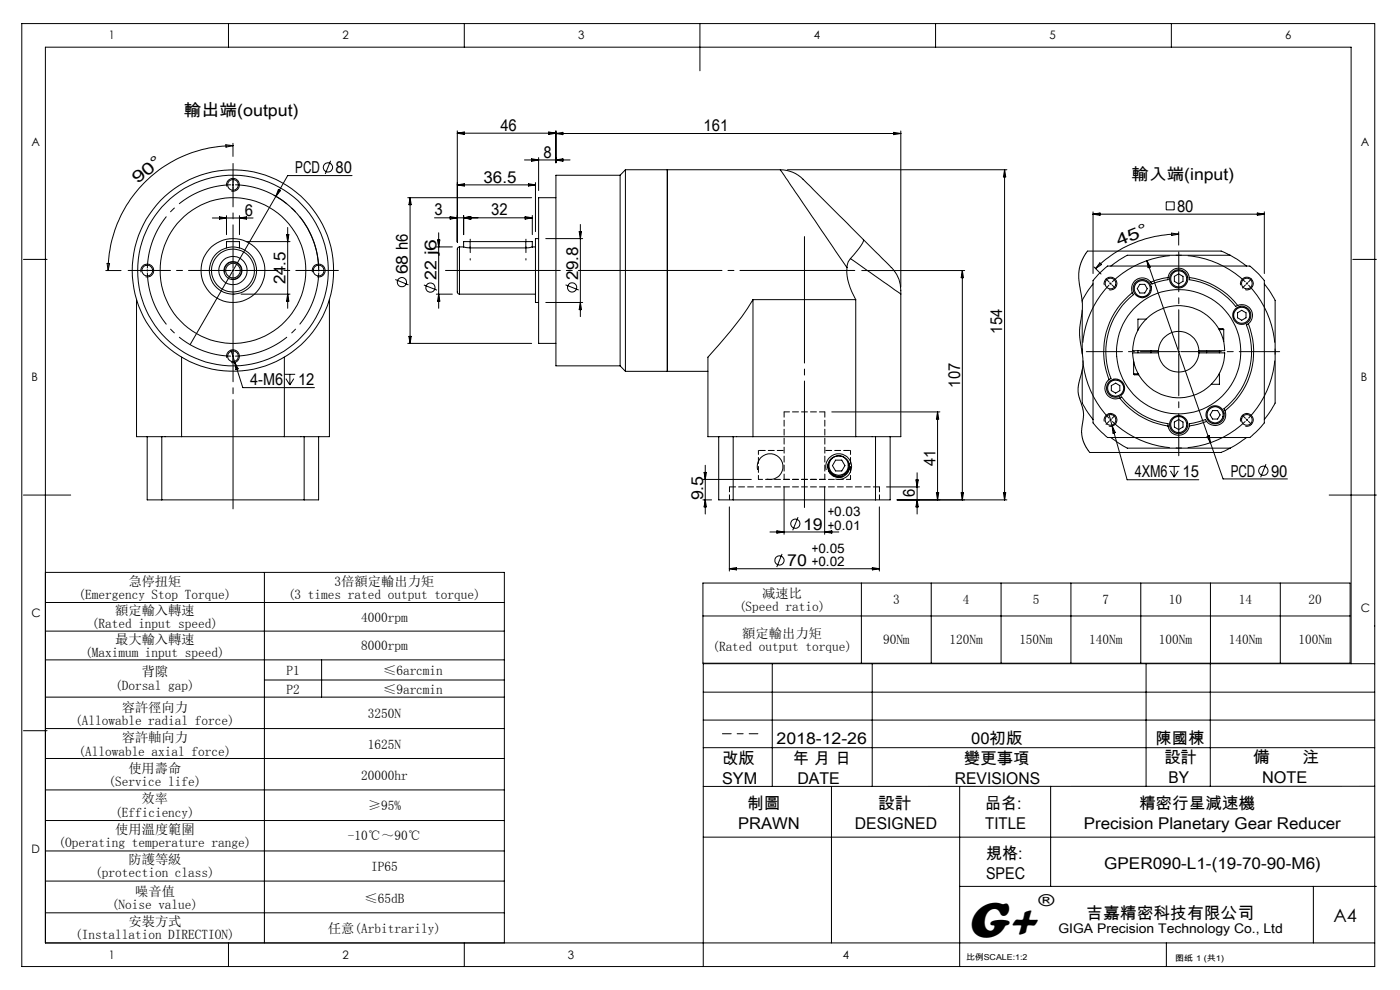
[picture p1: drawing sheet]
<svg xmlns="http://www.w3.org/2000/svg" width="297mm" height="210mm" viewBox="0 0 297 210" stroke-linecap="round" stroke-linejoin="round" font-family="sans-serif">
<g fill="none" stroke="#000" stroke-width=".21">
<path d="M4.6 5h287v200h-287zM48.5 5v5M98.5 5v5M148.5 5v10M198.5 5v5M248.5 5v5M47.9 30.7l1.5 .2-1.5 .3zM48.1 39.6a1.35 1.35 0 0 1 1.2-1.7 1.35 1.35 0 0 1 1.5 1.4 1.35 1.35 0 0 1-1.7 1.2M49.2 39.2h.4M49.4 30.9a26.6 26.6 0 0 0-26.5 26.5M49.4 30.4v2.8M49.4 39v.4"/>
<path d="M70.1 34.1l-1.1 2.8M74.7 37.2h-13.7l-2.5 4.5M97 28.2l1.5-.2v.5zM97 39.2l1.5-.2v.5zM97 27.8v23.6M97 39.2h16.6M97 28.2h20.9M111.3 33.9h9.6M112.1 39l1.5 .2-1.5 .3zM112.8 33.7l1.5 .2-1.5 .3zM113.6 38.7v10.4M114.3 33.4v7"/>
<path d="M116.4 28l1.5 .2-1.5 .3zM117.9 27.8v6.7M117.9 33.9l1.5-.2v.5zM117.9 28.3l1.5-.2v.5zM117.9 28.3h73.2M131.6 37.2v40.4M131.6 37.2h-13.7v40.4h13.7M132.7 36v42.8M132.7 36h32.9M132.7 36l-1.1 1.2M141.6 36v42.8zM165.6 36a8.5 8.5 0 0 1 6.1 3.3l11.5 11.5"/>
<path d="M165.6 36l14.1 20.8M167 36h46.6M189.6 28.1l1.5 .2-1.5 .3zM191.1 27.8v33.1M213.1 36v70M213.1 36l.3 1.5h-.5zM5 55h5M22.4 57.4h3.3M22.7 55.9h.5l-.3 1.5zM29.9 57.7a1.36 1.36 0 0 1 1.2-1.7 1.36 1.36 0 0 1 1.5 1.5 1.36 1.36 0 0 1-1.7 1.2M45 46.2h8.7M46.6 46l1.4 .2-1.4 .3z"/>
<path d="M47.7 57.8a1.81 1.81 0 0 1 1.6-2.2 1.81 1.81 0 0 1 1.9 1.9 1.81 1.81 0 0 1-2.2 1.7M48 45.7v4.1M48 52.6v-1.3h2.8v1.3M50.8 45.7v4.1M50.8 46.2l1.5-.2v.5zM52.3 51.3h9.2M58.1 41.4a18.1 18.1 0 0 1 9.5 15.8M58.5 41.7l-18.2 31.4M59.1 40.2l.4 .3-1 1.2zM60.8 49.8h.5l-.3 1.5zM61 48.3v17.1M66.3 57.7a1.36 1.36 0 0 1 1.2-1.7 1.36 1.36 0 0 1 1.5 1.5 1.36 1.36 0 0 1-1.8 1.2"/>
<path d="M83.9 59.3l2.7 1.1M86.5 41.9h26.3M87 41.9v30.9M87 41.9l.2 1.5h-.5zM92.2 46.2h20.7M92.6 52.4h3.4M92.8 50.9h.5l-.2 1.5zM93.1 49.4v16M95.5 46l1.5 .2-1.5 .3zM97.5 52.4l-.5 .4v9.2l.5 .4M97.5 52.4v10M98.4 45.7v4.1"/>
<path d="M98.4 46.2l1.5-.2v.5zM98.4 52.4l1.3 .2M99.7 51.3h-1.3v1.1h-.9M99.7 51.3h11.8M99.7 52.6h11.8M99.7 51.3v1.3M111.4 46l1.5 .2-1.5 .3zM111.5 51.3h1.4v1.1M111.5 51.3v1.3M112.9 52.4l-1.4 .2M112.9 45.7v4.1M112.9 52.4h.7"/>
<path d="M114.3 50.6h-.7v13.6h.7M115.8 50.6h7.8M117.9 41.9h-3.6v30.9h3.6M122.9 49.1h.5l-.3 1.5zM123.1 47.6v19.6M179.7 56.8a11.5 11.5 0 0 0 1.8 6.8M180.4 54.8a3.2 3.2 0 0 0-.7 2M180.4 54.8l10.7 7.6M182.8 57.4h21.8M183.2 50.8l2.5 2.6a33 33 0 0 1 4.5 4.8l.5 1.1 .4 2.3v31h-2.3M183.2 50.8a3.8 3.8 0 0 1-1.4 2.5l-1.4 1.5M204.2 57.4v48.6"/>
<path d="M204.2 57.4l.2 1.5h-.5zM231.9 44.9v13.1M231.9 45.4h36.3M231.9 45.4l1.5-.2v.5zM232.1 56.6l1.5 1.5M233.3 55.8l.4 .3-1.3 .9zM233.3 57.9l1.7-1.5h30.1l2.1 1.9 1 1.2v30.2l-1.8 2-1.3 1.1h-30.1l-2.1-1.9-1-1.2v-30.2zM235.4 60l.2 .1M235.8 60l-.2 .1M243.3 55.3l13.5 38.6M243.3 55.3l.8 1.3-.5 .2zM244.1 59.9a2.27 2.27 0 0 0-2.9-.7 2.27 2.27 0 0 0-1 2.9"/>
<path d="M247.4 42.8h1.7v1.7h-1.7zM247.8 58.9a2.28 2.28 0 0 1 2.2-2 2.28 2.28 0 0 1 2.3 2M247.8 58.9l-2.3 .5-1.4 .5M247.8 58.9v.4l-2.2 .5-1.2 .4-.3-.3M248.5 49.5l1.5 .2-1.4 .2zM249.1 58.6l.9-.5 1 .5v1.1l-1 .5-.9-.5zM250 49.7a25 25 0 0 0-17.6 7.3M250 49.2v2.8M252.3 58.9a15.8 15.8 0 0 1 10.3 5.9M252.3 58.9v.3a16.6 16.6 0 0 1 9.9 5.8l.4-.2M260.9 54.1l1.4 .8 2.1 1.5M260.9 54.1h-21.8l-3.4 2.3"/>
<path d="M260.9 54.1l-1.8-.8h-28.4l-1.2 1.9-.4 1.2-.3 1.4 .2 2.3 .6 4.2v1.8l-.6 3.7v1.5l.7 4.3 .1 1.6-.2 1.4-.9 3.6 .1 1.5 .9 2.9 .2 1.1-.5 3.6 .2 1.4 .4 1.3 1.2 2h27.9l1.8-.9M266.7 45.2l1.5 .2-1.5 .3zM268.2 44.9v13.1M287 55h5M29 63.6v29h2.2M38.5 75.8v16.8M48.1 75.9a1.36 1.36 0 0 1 1.3-1.7 1.36 1.36 0 0 1 1.4 1.5 1.36 1.36 0 0 1-1.7 1.2M49 74.3l2.5 7.9h15.2M49.4 62.4h.3M49.8 76.9l.7 1.3-.5 .2zM51.2 62.4h10.3M60.3 75.8v16.8"/>
<path d="M60.4 79.4h2.2M61 62.4l.3 1.5h-.5zM61.5 79.4v2.3M69.9 63.6v29h-2.3M86.5 72.8h26.3M86.7 71.4h.5l-.2 1.4zM89.9 60.5l2.8 1.1M92.6 62.4h3.4M93.1 62.4l.2 1.5h-.5zM97.5 62.4h16.1M115.8 64.2h7.8M120 60.4l2.8 1.1"/>
<path d="M123.1 64.2l.3 1.5h-.5zM131.6 77.6l1.1 1.2M132.7 78.8h17.5M159.7 63.6a82.9 82.9 0 0 1-9.5 12.2v16.8h2.3M159.7 63.6h21.8M159.7 63.6v29M181.5 63.6v29M229.6 78.4v7.1l.8 1.4 1.5 2.1M229.6 65.8v9.2M231.9 60.2l-2.1 3-.2 .5v.4M234.3 60.5a1.35 1.35 0 0 1 1.2-1.7 1.35 1.35 0 0 1 1.4 1.5 1.35 1.35 0 0 1-1.7 1.1M235.6 60.1l-.2 .2"/>
<path d="M235.6 60.1l.2 .2M240.2 62.1a15.9 15.9 0 0 0-4.9 18.4M240.2 62.1l.3 .4a15.6 15.6 0 0 0-4.9 17.8l-.3 .2M240.5 79.3l.1 .2h1M240.5 79.3h1M240.5 76.8v2.5M241.4 74.4v.5M241.8 60.3h1.1l.5 .9-.5 1h-1.1l-.5-1zM243.1 67.7h-1.7v2.4M244.2 74.4v.5M245.7 74.9a4.3 4.3 0 0 0 4.3 4 4.3 4.3 0 0 0 4.4-4M245.7 74.9h-5.4a9.8 9.8 0 0 0 9.7 9.5 9.8 9.8 0 0 0 9.8-9.5h-5.4"/>
<path d="M245.7 74.4h-5.4a9.8 9.8 0 0 1 9.7-9.6 9.8 9.8 0 0 1 9.8 9.6h-5.4M245.7 74.4a4.3 4.3 0 0 1 4.3-4.1 4.3 4.3 0 0 1 4.4 4.1M245.7 74.4v.5M254.4 74.4v.5M256 74.4v.5M258.5 69.7h1l.1 .2M258.6 69.9h1M258.7 79.2v2.3h-1.7M258.7 74.4v.5M259.6 69.9v2.5M262.5 66.3l.9-.5 .9 .5v1.1l-.9 .5-.9-.5zM262.6 64.8a2.26 2.26 0 0 1 2.8 .9 2.26 2.26 0 0 1-.6 3"/>
<path d="M263.2 60.5a1.35 1.35 0 0 1 1.2-1.7 1.35 1.35 0 0 1 1.5 1.5 1.35 1.35 0 0 1-1.7 1.1M264.8 68.7a15.9 15.9 0 0 1-4.9 18.4M264.8 68.7l-.3 .2a15.8 15.8 0 0 1-4.8 17.9l.2 .3M268.2 60.2l2.3 3.5v21.8l-.8 1.4-1.5 2.1M31.2 92.6v13.4h3.1M31.2 92.6h3.1M34.3 92.6h4.2M34.3 92.6v13.4M38.5 92.6h21.8M60.3 92.6h4.2M60.6 80.3l.9 1.4M62.3 80.3l-.8 1.4"/>
<path d="M64.5 92.6h3.1M64.5 92.6v13.4M67.6 92.6v13.4h-3.1M149.6 98.7v10.3M152.5 92.6h3M152.5 92.6v13.4h3M155.5 92.6h4.2M155.5 92.6v13.4M159.7 92.6h21.8M160.7 99.7a2.73 2.73 0 0 1 2.4-3.4 2.73 2.73 0 0 1 3 2.9 2.73 2.73 0 0 1-3.4 2.4M175.3 99.7a2.73 2.73 0 0 1 2.4-3.4 2.73 2.73 0 0 1 3 3 2.73 2.73 0 0 1-3.5 2.3M175.7 98.4a2.27 2.27 0 0 0 2.2 2.6 2.27 2.27 0 0 0 2.3-2.6"/>
<path d="M175.8 99.8a2.77 2.77 0 0 0 3 1.3M176.5 87.4h22.9M177.3 97.6h1.3l.6 1.2-.6 1.1h-1.3l-.7-1.1zM180.2 98.5h.1M180.2 99.1v.4M181.5 92.6h4.2M185.7 92.6h3.1M185.7 92.6v13.4M188.8 92.6v13.4h-3.1M198.9 87.4v18.6M198.9 87.4l.2 1.5h-.5zM234.3 89.4a1.35 1.35 0 0 1 1.2-1.7 1.35 1.35 0 0 1 1.4 1.5 1.35 1.35 0 0 1-1.7 1.2"/>
<path d="M235.2 87.8l.7 2.6M235.3 80.5a2.28 2.28 0 0 0-.6 3 2.28 2.28 0 0 0 2.8 .9M235.7 92.8l3.4 2.3h21.8M235.8 81.8l.9-.5 .9 .5v1.1l-.9 .5-.9-.5zM235.9 90.4l3.2 11.4h15.2M235.9 90.4l.7 1.3-.5 .2zM237.5 84.4a16 16 0 0 0 10.3 6M237.5 84.4l.4-.2a15.5 15.5 0 0 0 9.9 5.7v.5M247.8 90.4a2.28 2.28 0 0 0 2.2 1.9 2.28 2.28 0 0 0 2.3-1.9M248 98.9h2.2M248.3 99.9l.8 1.3M249.1 98.9v2.3"/>
<path d="M249.1 89.5l.9-.5 1 .5v1.1l-1 .5-.9-.5zM249.9 99.9l-.8 1.3M256 89.4l-1.8 .6-1.9 .4M256 89.4l-.3-.4-3.4 .9v.5M256.1 92.6l.4-.2 .3 1.5zM256.8 93.9l2.7 7.7h13.6M257.2 87.1h1.1l.5 .9-.5 .9h-1.1l-.5-.9zM259.9 87.1a2.28 2.28 0 0 1-1 2.9 2.28 2.28 0 0 1-2.9-.6M263.2 89.4a1.35 1.35 0 0 1 1.2-1.7 1.35 1.35 0 0 1 1.5 1.5 1.35 1.35 0 0 1-1.7 1.2M264.4 92.8l-3.5 2.3M268.6 98.5l-1.2 2.7M5 105h10"/>
<path d="M34.3 106h30.2M149.1 106h1.9M149.1 101.7h10.3M149.4 100.2h.5l-.3 1.5zM149.6 106l.3 1.5h-.5zM154.7 107.5v13.6M155.5 106h30.2M163.3 112.8h14.6M164.8 112.6l1.5 .2-1.5 .3zM165.9 117.5l-1.1 2.8M166.3 103.2v10.1M169.3 109.7l-1.1 2.8"/>
<path d="M174.9 103.2v10.1M174.9 112.8l1.6-.2v.5zM186.5 107.5v13.6M188.1 103.3h7M190.3 106h23.3M194.3 101.8h.5l-.2 1.5zM194.6 100.3v8.7M194.6 106l.2 1.5h-.5zM198.6 104.5h.5l-.2 1.5zM203.9 104.5h.5l-.2 1.5zM212.9 104.5h.5l-.3 1.5zM282 105h10"/>
<path d="M9.6 127.8h97.4M9.6 133.9h97.4M9.6 140h97.4M9.6 121.4h97.4v78.6M56.1 121.4v78.6M68.2 140v7.9M149.1 123.7h137.3v17h-137.3zM149.1 130.7h137.3M154.7 120.6h31.8M154.7 120.6l1.5-.2v.5zM182.7 123.7v17M185.1 120.4l1.4 .2-1.4 .3z"/>
<path d="M197.6 123.7v17M212.4 123.7v17M227.2 123.7v17M242 123.7v17M256.8 123.7v17M271.6 123.7v17M5 155h5M9.6 147.9h97.4M9.6 154.5h97.4M56.1 144.2h50.9M149.2 152.7h142.4M149.2 146.8h142.4"/>
<path d="M149.2 158.6h142.4M163.8 140.8v26M185 140.8v26M243.1 140.8v26M256.8 140.8v26M286.6 140.8v-130.8h-277v190h282M291.6 140.8h-142.4v64.2M9.6 160.9h97.4M9.6 167.6h97.4M9.6 174.1h97.4M149.2 177.6h142.4M176.4 166.8v33.2"/>
<path d="M203.6 166.8v38.2M222.9 166.8v21.2M291.6 166.8h-142.4M9.6 180.5h97.4M9.6 186.9h97.4M9.6 193.6h97.4M203.6 188h88.4M278.6 188v12M48.5 200v5M98.5 200v5M247.4 200v5"/>
<circle cx="49.4" cy="39.2" r="1.13"/>
<circle cx="69.6" cy="35.5" r=".98"/>
<circle cx="31.2" cy="57.4" r="1.12"/>
<circle cx="49.4" cy="57.4" r="21.4"/>
<circle cx="49.4" cy="57.4" r="3"/>
<circle cx="49.4" cy="57.4" r="1.91"/>
<circle cx="49.4" cy="57.4" r="4.6"/>
<circle cx="49.4" cy="57.4" r="5"/>
<circle cx="49.4" cy="57.4" r="6.8"/>
<circle cx="49.4" cy="57.4" r="15.4"/>
<circle cx="49.4" cy="57.4" r="20.2"/>
<circle cx="49.4" cy="57.4" r="1.54"/>
<circle cx="67.6" cy="57.4" r="1.13"/>
<circle cx="85.3" cy="59.8" r=".98"/>
<circle cx="250" cy="59.1" r="1.7"/>
<circle cx="250" cy="59.2" r="1.94"/>
<circle cx="49.4" cy="75.6" r="1.12"/>
<circle cx="91.3" cy="61" r=".98"/>
<circle cx="121.4" cy="61" r=".98"/>
<circle cx="235.6" cy="60.1" r="1.14"/>
<circle cx="242.3" cy="61.2" r="1.7"/>
<circle cx="242.3" cy="61.2" r="1.93"/>
<circle cx="250" cy="74.6" r="13.2"/>
<circle cx="263.4" cy="66.9" r="1.7"/>
<circle cx="263.4" cy="66.9" r="1.93"/>
<circle cx="264.5" cy="60.1" r="1.14"/>
<circle cx="177.9" cy="98.8" r="2.05"/>
<circle cx="177.9" cy="99" r="2.31"/>
<circle cx="235.6" cy="89.1" r="1.14"/>
<circle cx="236.7" cy="82.3" r="1.93"/>
<circle cx="236.7" cy="82.3" r="1.71"/>
<circle cx="250" cy="90.1" r="1.7"/>
<circle cx="250.1" cy="90.1" r="1.93"/>
<circle cx="257.8" cy="88" r="1.93"/>
<circle cx="257.8" cy="88" r="1.69"/>
<circle cx="264.5" cy="89.1" r="1.14"/>
<circle cx="268" cy="99.8" r=".98"/>
<circle cx="165.3" cy="118.9" r=".99"/>
<circle cx="168.7" cy="111.1" r=".98"/>
</g>
<path d="M31.3 57.4v.2M31.3 57.4v-.3M67.6 57.4v-.3M67.6 57.4v.2M49.4 75.6h.3M49.4 75.6h-.2M264.5 60.1l-.1-.1M264.5 60.1l.2 .2M235.6 89.1l.2 .1M235.6 89.1l-.2-.2M264.5 89.1l.2-.2M264.5 89.1l-.1 .1" fill="none" stroke="#000" stroke-width=".21" stroke-dasharray="30.5 1.3 1.3 1.3" stroke-linecap="butt"/>
<path d="M264.2 59.8a20.5 20.5 0 0 0-28.3 0M235.3 60.5a20.5 20.5 0 0 0 0 28.2M235.9 89.4a20.5 20.5 0 0 0 28.3 0M264.8 88.7a20.5 20.5 0 0 0 0-28.2" fill="none" stroke="#000" stroke-width=".21" stroke-dasharray="30.5 1.3 1.3 1.3" stroke-dashoffset="16.8" stroke-linecap="butt"/>
<path d="M49 39.2a18.2 18.2 0 0 0-17.7 17.7M31.3 57.8a18.2 18.2 0 0 0 17.7 17.7M67.6 56.9a18.2 18.2 0 0 0-17.7-17.7M49.9 75.5a18.2 18.2 0 0 0 17.7-17.7" fill="none" stroke="#000" stroke-width=".21" stroke-dasharray="30.5 1.3 1.3 1.3" stroke-dashoffset="18.6" stroke-linecap="butt"/>
<path d="M170.7 107.7v-57.5" fill="none" stroke="#000" stroke-width=".21" stroke-dasharray="30.5 1.3 1.3 1.3" stroke-dashoffset="3.7"/>
<path d="M99.8 50.7v4.5M111.6 50.7v4.5" fill="none" stroke="#000" stroke-width=".21" stroke-dasharray="30.5 1.3 1.3 1.3" stroke-dashoffset="30.2"/>
<path d="M94.5 57.4h86.8" fill="none" stroke="#000" stroke-width=".21" stroke-dasharray="30.5 1.3 1.3 1.3" stroke-dashoffset="6.1"/>
<path d="M153.3 155.6h7.5" fill="none" stroke="#000" stroke-width=".21" stroke-dasharray="30.5 1.3 1.3 1.3" stroke-dashoffset="28.6"/>
<path d="M160.9 95.6h5.4M175 95.6h5.4" fill="none" stroke="#000" stroke-width=".21" stroke-dasharray="1.3 .6" stroke-dashoffset="-.2"/>
<path d="M154.8 103.3h31.8" fill="none" stroke="#000" stroke-width=".21" stroke-dasharray="1.3 .6"/>
<path d="M154.8 103.3v2.7M186.6 106v-2.7" fill="none" stroke="#000" stroke-width=".21" stroke-dasharray="1.3 .6" stroke-dashoffset=".2"/>
<path d="M180.4 95.6v6.1M160.9 101.7v-6.1M160.9 101.7h19.5" fill="none" stroke="#000" stroke-width=".21" stroke-dasharray="1.3 .6" stroke-dashoffset=".4"/>
<path d="M166.3 87.4h8.7M166.3 87.4v14.3M166.3 101.7h8.7M175 101.7v-14.3" fill="none" stroke="#000" stroke-width=".21" stroke-dasharray="1.3 .6" stroke-dashoffset=".1"/>
<g fill="none" stroke="#000" stroke-width=".21" stroke-dasharray="30.5 1.3 1.3 1.3">
<path d="M49.4 38.7v-.9M49.4 39.6v1M30.8 57.4h-.9M31.3 57.4h-.3M31.3 57.4h.2M31.7 57.4h.9M49.4 57.4v-.3M49.4 57.4h-.2M49.4 57.4v.2M49.4 57.4h.3M67.2 57.4h-.9M67.6 57.4h.2"/>
<path d="M67.6 57.4h-.2M68.1 57.4h.9M235.3 59.8l-.7-.6M264.9 59.8l.6-.6M49.4 75.6v.2M49.4 75.6v-.3M49.4 76v.9M49.4 75.1v-.9M235.9 60.4l.7 .7M250.1 74.6v-.2M250.1 74.6h-.3M250.1 74.6v.2"/>
<path d="M250.1 74.6h.2M264.2 60.4l-.6 .7M264.5 60.1l.2-.1M264.5 60.1l-.1 .2M235.3 89.4l-.7 .6M235.6 89.1l-.2 .1M235.6 89.1l.2-.2M235.9 88.7l.7-.6M264.2 88.7l-.6-.6M264.5 89.1l.2 .1M264.5 89.1l-.1-.2M264.9 89.4l.6 .6"/>
</g>
<path d="M250.1 74.1v-20.6" fill="none" stroke="#000" stroke-width=".21" stroke-dasharray="30.5 1.3 1.3 1.3" stroke-dashoffset="22"/>
<path d="M249.6 74.6h-19.1" fill="none" stroke="#000" stroke-width=".21" stroke-dasharray="30.5 1.3 1.3 1.3" stroke-dashoffset="22.8"/>
<path d="M250.1 75v21.7" fill="none" stroke="#000" stroke-width=".21" stroke-dasharray="30.5 1.3 1.3 1.3" stroke-dashoffset="21.6"/>
<path d="M250.5 74.6h21" fill="none" stroke="#000" stroke-width=".21" stroke-dasharray="30.5 1.3 1.3 1.3" stroke-dashoffset="21.9"/>
<path d="M49.4 56.9v-22.2" fill="none" stroke="#000" stroke-width=".21" stroke-dasharray="30.5 1.3 1.3 1.3" stroke-dashoffset="21.3"/>
<path d="M49 57.4h-21.8" fill="none" stroke="#000" stroke-width=".21" stroke-dasharray="30.5 1.3 1.3 1.3" stroke-dashoffset="21.5"/>
<path d="M49.4 57.8v50.1" fill="none" stroke="#000" stroke-width=".21" stroke-dasharray="30.5 1.3 1.3 1.3" stroke-dashoffset="7.3"/>
<path d="M49.9 57.4h21.9" fill="none" stroke="#000" stroke-width=".21" stroke-dasharray="30.5 1.3 1.3 1.3" stroke-dashoffset="21.4"/>
<text font-size="11" x="205.1" y="198.7">G+</text>
<text font-size="3.9" x="282.9" y="195.5">A4</text>
<g font-size="3.5">
<text x="39" y="24.5">輸出端(output)</text>
<text x="106.2" y="27.8">46</text>
<text x="149.3" y="27.8">161</text>
<text x="115.3" y="33.4">8</text>
<text x="29.3" y="39.1" transform="rotate(-41 29.3 39.1)">9 0 °</text>
<text x="62.6" y="36.7">PCD</text>
<text x="71.2" y="36.7">80</text>
<text x="102.6" y="38.7">36.5</text>
<text x="240" y="38.1">輸入端(input)</text>
<text x="51.9" y="45.7">6</text>
<text x="92.2" y="45.7">3</text>
<text x="104.2" y="45.7">32</text>
<text x="249.7" y="44.9">80</text>
<text x="237.3" y="52.3" transform="rotate(-22 237.3 52.3)">4 5 °</text>
<text x="86.5" y="58.2" transform="rotate(-90 86.5 58.2)">68 h6</text>
<text x="92.6" y="59.4" transform="rotate(-90 92.6 59.4)">22 j6</text>
<text x="122.6" y="59.3" transform="rotate(-90 122.6 59.3)">29.8</text>
<text x="60.5" y="60.3" transform="rotate(-90 60.5 60.3)">24.5</text>
<text x="212.6" y="70.8" transform="rotate(-90 212.6 70.8)">154</text>
<text x="53.1" y="81.7">4-M6</text>
<text x="63.2" y="81.7">12</text>
<text x="203.7" y="82.2" transform="rotate(-90 203.7 82.2)">107</text>
<text x="198.4" y="98.9" transform="rotate(-90 198.4 98.9)">41</text>
<text x="240.7" y="101.2">4XM6</text>
<text x="250.8" y="101.2">15</text>
<text x="261.1" y="101.1">PCD</text>
<text x="269.6" y="101.1">90</text>
<text x="149.2" y="106.1" transform="rotate(-90 149.2 106.1)">9.5</text>
<text x="194.1" y="105.5" transform="rotate(-90 194.1 105.5)">6</text>
<text x="170.4" y="112.3">19</text>
<text x="167" y="120.1">70</text>
<text x="220.3" y="192.2">®</text>
<text x="230.5" y="194.8">吉嘉精密科技有限公司</text>
</g>
<g font-size="3.4">
<text x="164.8" y="157.8">2018-12-26</text>
<text x="206" y="157.8">00初版</text>
<text x="245.2" y="157.8">陳國棟</text>
<text x="247" y="161.8">設計</text>
<text x="265.8" y="161.8">備</text>
<text x="276.3" y="161.8">注</text>
<text x="153.2" y="162.1">改版</text>
<text x="153.2" y="166.4">SYM</text>
<text x="168.2" y="162.1">年 月 日</text>
<text x="169.2" y="166.4">DATE</text>
<text x="202.6" y="166.4">REVISIONS</text>
<text x="204.5" y="162.1">變更事項</text>
<text x="247.9" y="166.1">BY</text>
<text x="267.7" y="166.1">NOTE</text>
<text x="158.5" y="171.6">制圖</text>
<text x="186.3" y="171.6">設計</text>
<text x="209" y="171.6">品名:</text>
<text x="241.6" y="171.6">精密行星減速機</text>
<text x="156.6" y="175.9">PRAWN</text>
<text x="181.4" y="175.9">DESIGNED</text>
<text x="209" y="175.9">TITLE</text>
<text x="229.9" y="175.9">Precision Planetary Gear Reducer</text>
<text x="209.2" y="182.2">規格:</text>
<text x="234.3" y="184.3">GPER090-L1-(19-70-90-M6)</text>
<text x="209.2" y="186.5">SPEC</text>
</g>
<g font-size="2.8">
<text x="175.6" y="109.5">+0.03</text>
<text x="175.6" y="112.3">+0.01</text>
<text x="172.2" y="117.3">+0.05</text>
<text x="27.2" y="124.2">急停扭矩</text>
<text x="71" y="124.2">3倍額定輸出力矩</text>
<text x="172.2" y="120.1">+0.02</text>
<text x="16.6" y="127">(Emergency Stop Torque)</text>
<text x="24.4" y="130.4">額定輸入轉速</text>
<text x="61.1" y="127">(3 times rated output torque)</text>
<text x="76.6" y="131.8">4000rpm</text>
<text x="156.8" y="129.6">(Speed ratio)</text>
<text x="161.7" y="126.8">减速比</text>
<text x="189.5" y="128.2">3</text>
<text x="204.3" y="128.2">4</text>
<text x="219.1" y="128.2">5</text>
<text x="233.9" y="128.2">7</text>
<text x="248" y="128.2">10</text>
<text x="262.8" y="128.2">14</text>
<text x="277.6" y="128.2">20</text>
<text x="19.5" y="133.3">(Rated input speed)</text>
<text x="24.4" y="136.5">最大輸入轉速</text>
<text x="76.6" y="137.9">8000rpm</text>
<text x="157.5" y="135.3">額定輸出力矩</text>
<text x="187.3" y="136.7">90Nm</text>
<text x="201.4" y="136.7">120Nm</text>
<text x="216.2" y="136.7">150Nm</text>
<text x="231.1" y="136.7">140Nm</text>
<text x="245.9" y="136.7">100Nm</text>
<text x="260.7" y="136.7">140Nm</text>
<text x="275.5" y="136.7">100Nm</text>
<text x="18.1" y="139.3">(Maximum input speed)</text>
<text x="30.1" y="143.5">背隙</text>
<text x="60.8" y="143.1">P1</text>
<text x="81.3" y="143.1">≤6arcmin</text>
<text x="151.1" y="138.1">(Rated output torque)</text>
<text x="24.4" y="146.3">(Dorsal gap)</text>
<text x="60.8" y="147.2">P2</text>
<text x="81.3" y="147.2">≤9arcmin</text>
<text x="15.9" y="153.8">(Allowable radial force)</text>
<text x="25.8" y="151">容許徑向力</text>
<text x="78" y="152.4">3250N</text>
<text x="16.6" y="160.3">(Allowable axial force)</text>
<text x="25.8" y="157.5">容許軸向力</text>
<text x="78" y="158.9">1625N</text>
<text x="23" y="166.8">(Service life)</text>
<text x="27.2" y="164">使用壽命</text>
<text x="76.6" y="165.4">20000hr</text>
<text x="24.4" y="173.2">(Efficiency)</text>
<text x="30.1" y="170.4">效率</text>
<text x="78" y="171.8">≥95%</text>
<text x="12.4" y="179.7">(Operating temperature range)</text>
<text x="24.4" y="176.9">使用溫度範圍</text>
<text x="73.8" y="178.3">-10℃～90℃</text>
<text x="27.2" y="183.3">防護等級</text>
<text x="78.7" y="184.7">IP65</text>
<text x="20.2" y="186.1">(protection class)</text>
<text x="28.7" y="190">噪音值</text>
<text x="77.3" y="191.4">≤65dB</text>
<text x="23.7" y="192.9">(Noise value)</text>
<text x="27.2" y="196.4">安裝方式</text>
<text x="69.6" y="197.8">任意(Arbitrarily)</text>
<text x="224.5" y="197.8">GIGA Precision Technology Co., Ltd</text>
<text x="16" y="199.2">(Installation DIRECTION)</text>
</g>
<g font-size="2.5">
<text x="23.1" y="8.4">1</text>
<text x="72.7" y="8.4">2</text>
<text x="122.7" y="8.4">3</text>
<text x="172.7" y="8.4">4</text>
<text x="222.7" y="8.4">5</text>
<text x="272.7" y="8.4">6</text>
<text x="6.7" y="30.9">A</text>
<text x="288.7" y="30.9">A</text>
<text x="6.7" y="80.9">B</text>
<text x="288.7" y="80.9">B</text>
<text x="6.7" y="130.9">C</text>
<text x="288.7" y="129.9">C</text>
<text x="6.7" y="180.9">D</text>
<text x="23.1" y="203.4">1</text>
<text x="72.7" y="203.4">2</text>
<text x="120.5" y="203.4">3</text>
<text x="178.8" y="203.4">4</text>
</g>
<g font-size="1.7">
<text x="204.9" y="203.7">比例SCALE:1:2</text>
<text x="249.3" y="203.8">图纸 1 (共1)</text>
</g>
</svg>
